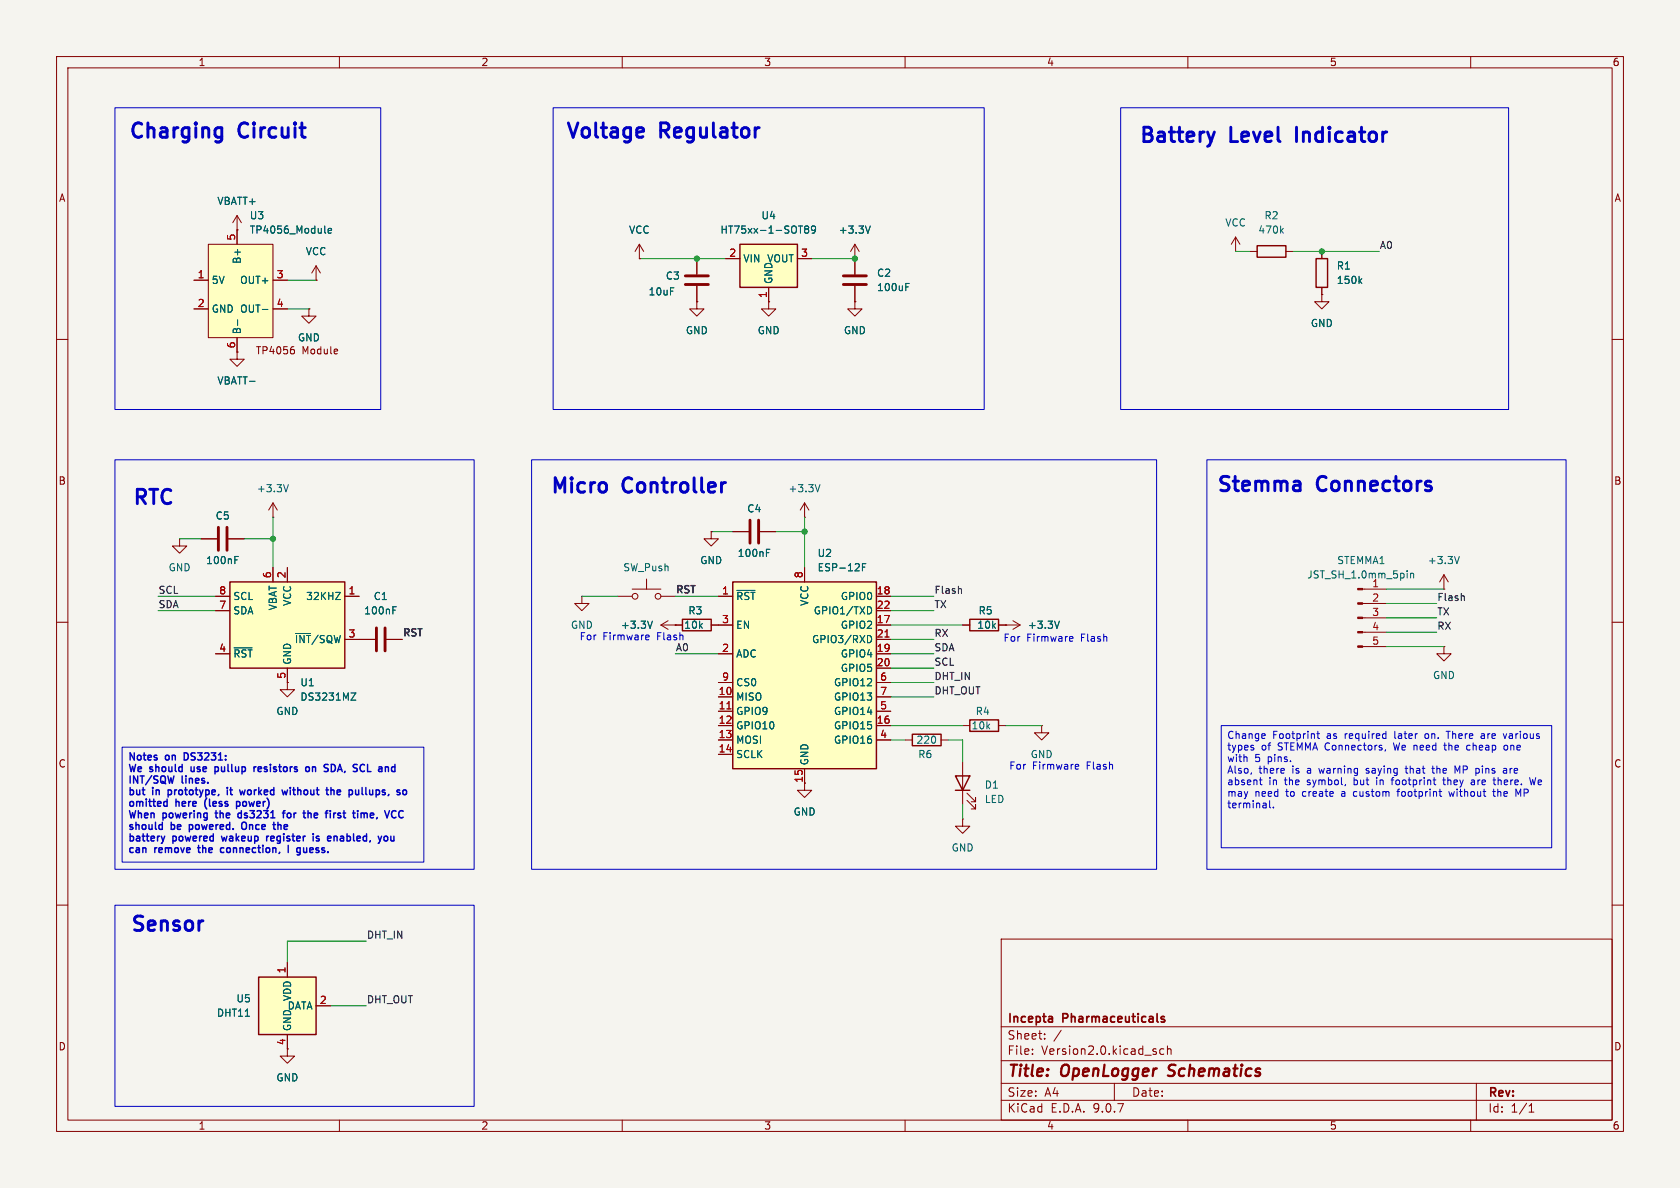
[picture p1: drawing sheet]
<svg xmlns="http://www.w3.org/2000/svg" width="297mm" height="210mm" viewBox="0 0 297 210" stroke-linecap="round" stroke-linejoin="round" font-family="sans-serif">
<path d="M0 0h297v210h-297z" fill="#f5f4ef" stroke="#f5f4ef" stroke-width=".18"/>
<g fill="none" stroke="#840000" stroke-width=".18">
<path d="M10 10h277v190h-277zM12 12h273v186h-273zM60 10v2M110 10v2M160 10v2M210 10v2M260 10v2M41.9 38.1l-.8 1.3M41.9 38.1l.8 1.3M41.9 38.1v2.5M41.9 40.6h.1M54.6 54.6v1.3h1.3l-1.3 1.3-1.3-1.3h1.3"/>
<path d="M54.6 54.6h.1M113 45.7h.1M113 43.2l-.7 1.3M113 43.2l.8 1.3M113 43.2v2.5M151.1 45.7h.1M151.1 43.2v5.3M151.1 50.5v2.8M151.1 43.2l-.7 1.3M151.1 43.2l.8 1.3M233.7 52.1v1.2h1.2l-1.2 1.3-1.3-1.3h1.3M233.7 52.1h.1"/>
<path d="M10 60h2M285 60h2M10 110h2M285 110h2M160 130.8h1.3M166.4 130.8h1.2M184.1 128.3v1.2h1.3l-1.3 1.3-1.2-1.3h1.2M184.1 128.3h.1M10 160h2M177 166h108v32h-108zM285 160h2M60 198v2"/>
<path d="M110 198v2M160 198v2M177 194.5h108M177 191.5h108M177 187.5h108M177 181.5h108M182.5 186.3v.1M182.5 185.5v.1M184.7 183.6v.1M184.7 182.8v.1M187.6 182.1l-1.3 2M197 191.5v3"/>
<path d="M205.7 185.5l-.4-.1-.3 .3v.4l.2 .2h.5M206.4 185.5l.2-.1 .4 .1v.9M206.4 184.9v1.5M210 198v2M260 198v2M261 191.5v6.5M270.3 196.6h.9M270.3 195.5l.4-.4v1.5"/>
</g>
<path d="M206.5 190.1l.2 .1M206.8 188.4l-.2 .4 .1 .2" fill="none" stroke="#840000" stroke-width=".4"/>
<path d="M186 179.8l.1 .9M205.8 179.8l-.3-.1-.2 .2v.2l.5 .2v.3h-.5M186.1 180.6l-.2 .1M186.1 180l-.2 .1" fill="none" stroke="#840000" stroke-width=".3"/>
<path d="M161.3 129.8h5.1v2h-5.1z" fill="none" stroke="#840000" stroke-width=".25"/>
<path d="M149.1 48.8h4.1M149.1 50.3h4.1" fill="none" stroke="#840000" stroke-width=".51"/>
<path d="M153.9 39.9l-.5 1.3M160.1 50.7h.5M160.1 50.1h.6" fill="none" stroke="#006464" stroke-width=".18"/>
<path d="M36.8 43.2h11.5v16.5h-11.5z" fill="#ffffc2"/>
<g fill="none" stroke="#840000" stroke-width=".18">
<path d="M34.3 49.5h2.5M34.3 54.6h2.5M36.8 43.2h11.5v16.5h-11.5zM41.9 40.6v2.6M41.9 59.7v2.5M48.3 49.5h2.5M48.3 54.6h2.5M55.9 49.5h.1M55.9 47l-.8 1.3M55.9 47l.7 1.3M55.9 47v2.5M41.9 62.2v1.3h1.3l-1.3 1.3-1.3-1.3h1.3"/>
<path d="M41.9 62.2h.1M51.7 61.3h.2M51.8 61.8l.3 .2v.3l-.3 .3M35.6 95.3h2.8M40.4 95.3h2.8M102.9 105.4v1.3h1.2l-1.2 1.3-1.3-1.3h1.3M102.9 105.4h.1M116.8 110.5h2.6M116.8 110.5l1.3 .8M118.1 109.7l-1.3 .8M119.4 110.5h.1M170.2 110.5h1.2"/>
<path d="M176.5 110.5h1.3M50.8 120.7v1.2h1.3l-1.3 1.3-1.3-1.3h1.3M50.8 120.7h.1M170.2 144.8v1.3h1.2l-1.2 1.2-1.3-1.2h1.3M170.2 144.8h.1"/>
</g>
<path d="M42 56.5v1M46.4 54.7h.9M57.5 41.2h.1M58 40.8l.6-.1v-.3h-.4l-.2 .2 .1 .6h.5M41.5 99h.4M41.5 98.4h.6M115.3 109.8l-.4 1.3" fill="none" stroke="#006464" stroke-width=".18"/>
<path d="M171.4 109.5h5.1v2h-5.1z" fill="none" stroke="#840000" stroke-width=".25"/>
<path d="M38.6 93.2v4.1M40.1 93.2v4.1" fill="none" stroke="#840000" stroke-width=".51"/>
<path d="M40.6 102.9h20.4v15.2h-20.4z" fill="#ffffc2"/>
<path d="M232.7 45.7h2v5.1h-2zM40.6 102.9h20.4v15.2h-20.4z" fill="none" stroke="#840000" stroke-width=".25"/>
<g fill="none" stroke="#840000" stroke-width=".18">
<path d="M233.7 44.5v1.2M233.7 50.8v1.3M38.1 105.4h2.5M38.1 108h2.5M38.1 115.6h2.5M48.3 100.3v2.6M50.8 100.3v2.6M50.8 118.1v2.6M61 105.4h2.5M61 113h2.5M177.8 110.5h.1M177.8 110.5h2.5"/>
<path d="M179.1 109.7l1.2 .8M180.3 110.5l-1.2 .8M50.8 185.4v1.3h1.3l-1.3 1.3-1.3-1.3h1.3"/>
</g>
<path d="M240.4 49.6l.3 .5M240.7 49.3l-.4 .4M41.4 114.5h3.2M59.3 104.7h.9l-.9 1.3h.9M187.3 109.8l-.4 1.3M62.1 122.5h.8l-.8 1.3h.8" fill="none" stroke="#006464" stroke-width=".18"/>
<path d="M45.7 172.7h10.2v10.2h-10.2z" fill="#ffffc2"/>
<path d="M168.9 137.2h2.5l-1.2 2.5zM168.9 139.7h2.5M45.7 172.7h10.2v10.2h-10.2z" fill="none" stroke="#840000" stroke-width=".25"/>
<g fill="none" stroke="#840000" stroke-width=".18">
<path d="M123.2 53.3v1.3h1.3l-1.3 1.3-1.3-1.3h1.3M123.2 53.3h.1M123.2 45.7v2.8M123.2 50.5v2.8M48.3 91.4h.1M48.3 88.9l-.8 1.3M48.3 88.9l.7 1.3M48.3 88.9v2.5M255.3 114.3v1.3h1.2l-1.2 1.2-1.3-1.2h1.3M255.3 114.3h.1M170.2 134.6v7.6M170.9 141.5l1.6 1.5v-.8v.8h-.8"/>
<path d="M170.9 140.2l1.6 1.5v-.7v.7h-.8M50.8 170.2v2.5M55.9 177.8h2.5M50.8 182.9v2.5"/>
</g>
<path d="M51 85.7l-.4 1.2" fill="none" stroke="#006464" stroke-width=".18"/>
<path d="M121.2 48.8h4M121.2 50.3h4" fill="none" stroke="#840000" stroke-width=".51"/>
<path d="M130.8 43.2h10.2v7.6h-10.2z" fill="#ffffc2"/>
<path d="M130.8 43.2h10.2v7.6h-10.2zM222.2 43.4h5.1v2.1h-5.1zM120.6 109.5h5.1v2h-5.1zM171.4 127.3h5.1v2h-5.1z" fill="none" stroke="#840000" stroke-width=".25"/>
<g fill="none" stroke="#840000" stroke-width=".18">
<path d="M128.3 45.7h2.5M135.9 53.3v1.3h1.3l-1.3 1.3-1.3-1.3h1.3M135.9 53.3h.1M135.9 50.8v2.5M141 45.7h2.5M151.1 53.3v1.3h1.3l-1.3 1.3-1.2-1.3h1.2M151.1 53.3h.1M218.4 44.5h.1M218.4 41.9l-.7 1.3M218.4 41.9l.8 1.3M218.4 41.9v2.6M221 44.5h1.2"/>
<path d="M227.3 44.5h1.3M31.7 95.3v1.2h1.3l-1.3 1.3-1.2-1.3h1.2M31.7 95.3h.1M125.7 94v1.3h1.3l-1.3 1.2-1.2-1.2h1.2M125.7 94h.1M129.5 94h2.8M134.4 94h2.8M142.2 91.4h.1M142.2 88.9l-.7 1.3M142.2 88.9l.8 1.3M142.2 88.9v2.5M119.4 110.5h1.2"/>
<path d="M125.7 110.5h1.3M240.9 104.1h4.2M240.9 106.7h4.2M240.9 109.2h4.2M240.9 111.8h4.2M240.9 114.3h4.2M255.3 104.1h.1M255.3 101.6l-.8 1.3M255.3 101.6l.7 1.3M255.3 101.6v2.5M142.2 138.4v1.3h1.3l-1.3 1.3-1.2-1.3h1.2M170.2 128.3h1.2"/>
<path d="M176.5 128.3h1.3"/>
</g>
<g fill="none" stroke="#006464" stroke-width=".18">
<path d="M141.2 39.9h.7M142.5 40.5l-.3-.2 .3-.4h.2l.3 .3-.3 .3M142.5 40.5l-.3 .2 .1 .4 .2 .1h.3l.2-.2v-.3l-.3-.2M142.5 40.5h.2M144.2 40.5l-.3 .2h-.2l-.3-.2 .2-.5 .3-.1 .2 .2a.84 .84 0 0 1-.3 1.1h-.2M226.5 40.7l.4 .5M226.9 40.4l-.5 .5M135.5 97.7h.4M135.5 97.1h.6M145 85.7l-.5 1.2M258 98.4l-.4 1.2M248.8 100.9v.1"/>
<path d="M249.4 101.3v.9M249.4 101.5l.2-.2 .3 .1v.8"/>
</g>
<g fill="#840000" stroke="#840000" stroke-width=".18">
<path d="M240 104h.9v.3h-.9z"/>
<path d="M240 106.6h.9v.2h-.9z"/>
<path d="M240 109.1h.9v.2h-.9z"/>
<path d="M240 111.6h.9v.3h-.9z"/>
<path d="M240 114.2h.9v.2h-.9z"/>
</g>
<path d="M132.6 91.9v4.1M134.1 91.9v4.1" fill="none" stroke="#840000" stroke-width=".51"/>
<path d="M129.5 102.9h25.4v33h-25.4z" fill="#ffffc2"/>
<path d="M129.5 102.9h25.4v33h-25.4z" fill="none" stroke="#840000" stroke-width=".25"/>
<g fill="none" stroke="#840000" stroke-width=".18">
<path d="M34.3 49.5h2.5M34.3 54.6h2.5M41.9 40.6h.1M41.9 40.6v2.6M41.9 59.7v2.5M48.3 49.5h2.5M48.3 54.6h2.5M54.6 54.6h.1M55.9 49.5h.1M113 45.7h.1M123.2 53.3h.1M123.2 45.7v2.8"/>
<path d="M123.2 50.5v2.8M128.3 45.7h2.5M135.9 53.3h.1M135.9 50.8v2.5M141 45.7h2.5M151.1 45.7h.1M151.1 53.3h.1M151.1 45.7v2.8M151.1 50.5v2.8M233.7 52.1h.1M233.7 44.5v1.2M233.7 50.8v1.3"/>
<path d="M41.9 62.2h.1M35.6 95.3h2.8M40.4 95.3h2.8M125.7 94h.1M129.5 94h2.8M134.4 94h2.8M38.1 105.4h2.5M38.1 115.6h2.5M38.1 108h2.5M48.3 100.3v2.6M50.8 100.3v2.6M50.8 118.1v2.6"/>
<path d="M61 105.4h2.5M61 113h5.3M68.3 113h2.8M109.2 105.4h2.6M111.8 104.1h5M114.3 102.4v1.7M116.8 105.4h2.6M119.4 110.5h.1M119.4 110.5h1.2M125.7 110.5h3.8M127 105.4h2.5M127 115.6h2.5"/>
<path d="M142.2 100.3v2.6M154.9 105.4h2.6M154.9 110.5h2.6M154.9 115.6h2.6M154.9 108h2.6M154.9 113h2.6M154.9 118.1h2.6M170.2 110.5h1.2M176.5 110.5h1.3M177.8 110.5h.1M50.8 120.7h.1M127 120.7h2.5"/>
<path d="M127 123.2h2.5M127 125.7h2.5M127 128.3h2.5M127 130.8h2.5M127 133.4h2.5M142.2 135.9v2.5M154.9 120.7h2.6M154.9 123.2h2.6M154.9 125.7h2.6M154.9 128.3h2.6M154.9 130.8h2.6M50.8 170.2v2.5"/>
<path d="M55.9 177.8h2.5M50.8 182.9v2.5"/>
<circle cx="112.3" cy="105.4" r=".51"/>
<circle cx="116.3" cy="105.4" r=".51"/>
</g>
<g fill="none" stroke="#006464" stroke-width=".18">
<path d="M141.2 39.9h.7M153.9 39.9l-.5 1.3M42 56.5v1M46.4 54.7h.9M57.5 41.2h.1M58 40.8l.6-.1v-.3h-.4l-.2 .2 .1 .6h.5M142.5 40.5l-.3 .2 .1 .4 .2 .1h.3l.2-.2v-.3l-.3-.2M142.5 40.5l-.3-.2 .3-.4h.2l.3 .3-.3 .3M142.5 40.5h.2M144.2 40.5l-.3 .2h-.2l-.3-.2 .2-.5 .3-.1 .2 .2a.84 .84 0 0 1-.3 1.1h-.2M160.1 50.7h.5M160.1 50.1h.6"/>
<path d="M240.4 49.6l.3 .5M240.7 49.3l-.4 .4M41.5 99h.4M41.5 98.4h.6M135.5 97.7h.4M135.5 97.1h.6M153.1 99.6h-.6v1.3M41.4 114.5h3.2M59.3 104.7h.9l-.9 1.3h.9M69.5 107.9h.4M69.5 107.3h.6M115.3 109.8l-.4 1.3"/>
<path d="M130.3 104.4h3.2M152.5 100.2h.4M153.4 112.3a.64 .64 0 0 1 .7 .7 .64 .64 0 0 1-.7 .6M153.7 107.3a.68 .68 0 0 1 .4 .6 .68 .68 0 0 1-.4 .6M187.3 109.8l-.4 1.3M62.1 122.5h.8l-.8 1.3h.8"/>
</g>
<path d="M156.5 112.6h.7M128.5 125.3h.7" fill="none" stroke="#a90000" stroke-width=".18"/>
<path d="M66.5 111v4.1M68.1 111v4.1" fill="none" stroke="#840000" stroke-width=".51"/>
<path d="M169.9 104.1l.1 .8M258.8 105.4l.1 .8" fill="none" stroke="#0f0f0f" stroke-width=".18"/>
<g fill="none" stroke="#009600" stroke-width=".18">
<path d="M50.8 49.5h5.1M50.8 54.6h3.8M113 45.7h15.3M143.5 45.7h7.6M218.4 44.5h2.6M228.6 44.5h15.2M31.7 95.3h3.9M43.2 95.3h5.1M48.3 91.4v8.9M125.7 94h3.8M137.2 94h5M142.2 91.4v8.9"/>
<path d="M27.9 108h10.2M27.9 105.4h10.2M102.9 105.4h6.3M119.4 105.4h7.6M119.4 115.6h7.6M157.5 118.1h7.6M157.5 110.5h12.7M157.5 113h7.6M157.5 108h7.6M157.5 105.4h7.6M157.5 115.6h7.6M245.1 109.2h8.9"/>
<path d="M245.1 106.7h8.9M245.1 104.1h10.2M245.1 111.8h8.9M245.1 114.3h10.2M157.5 130.8h2.5M157.5 128.3h12.7M157.5 123.2h7.6M157.5 120.7h7.6M167.6 130.8h2.6v3.8M177.8 128.3h6.3M170.2 142.2v2.6M58.4 177.8h6.4"/>
<path d="M64.8 166.4h-14v3.8"/>
</g>
<g fill="none" stroke="#0000c2" stroke-width=".18">
<path d="M20.3 19.1h47v53.3h-47zM97.8 19.1h76.2v53.3h-76.2zM198.1 19.1h68.6v53.3h-68.6zM20.3 81.3h63.5v72.4h-63.5zM94 81.3h110.5v72.4h-110.5zM213.4 81.3h63.5v72.4h-63.5zM114.3 112.3h.4l.1 .3-.7 .1M114.7 113l-.4 .1M189.3 112.5l.3 .1 .1 .2-.6 .1M189.6 113.3l-.3 .1M21.6 132.1h53.3v20.3h-53.3zM190.3 135.1l.3 .1 .1 .2-.6 .1"/>
<path d="M190.6 135.9l-.3 .1M215.9 128.3h58.4v21.6h-58.4zM221.6 132.2v.3M222.6 137.9h.5M222.8 137.5v1l.3 .2M223.5 129.7l.2 .3-.6 .1M223.6 130.5h-.1M232.8 129.7h.5M233 129.3v1.1l.3 .1M239.5 139.9l-.2 .3v.3l.2 .3M241.5 136.6l.1 .1M241.7 135.8l-.2 .2 .2 .3"/>
<path d="M243.4 137.9v.8M245 132.5l-.2 .3M246.1 137.6v1.1M247.1 139.7v1.1M248.4 135.8h.5M248.6 135.4v1.1l.3 .2M252 129.8l-.1 .1 .1 .6M253.1 135.8h.5M253.3 135.4v1.1l.3 .2M255.1 137.9h.4M255.2 137.5v1l.3 .2M255.2 131.7h.5"/>
<path d="M255.4 131.3v1.1l.3 .2M255.7 129.3h.7M256 129.3v1.2M256.1 139.9l.3 .9 .2-.6 .3 .6M257.2 135.4l.5 .9 .4-.9M259.9 131.8l-.4-.1-.2 .3 .1 .5h.5M260.1 137.9h.5l.1 .8M260.1 138.7h.6M260.7 138.2l-.6 .1M261.9 129.8h.5M262.4 130l-.4 .1-.2 .1 .2 .3h.4M263.9 139.9h.5"/>
<path d="M264.1 139.5v1.1l.3 .2M264.1 137.5v1M264.8 137.5v1.2M265.8 129.7l.3 .8 .3-.8M265.9 131.9l.2-.2 .4 .2v.4l-.1 .2-.3 .1-.2-.1zM265.9 135.8h.3l.2 .2v.7M266.4 136.6l-.5 .1M266.4 136.1l-.5 .1M268 139.5l.4 .9 .4-.9v1.3M270.4 137.5l.3 1.2 .3-.9 .2 .9 .3-1.2M224.5 141.5v1.1l.1 .2M225.1 142.7v.1"/>
<path d="M20.3 160h63.5v35.6h-63.5z"/>
</g>
<g fill="none" stroke="#0000c2" stroke-width=".25">
<path d="M22.9 135.1l.3 1.3M23 137.2v1.2M23 139.2v1.3M23.7 133.1v1.2l-.7-1.2v1.2M24 135.1l-.3 1.3M24.3 137.2v1.2l-.7-1.2v1.2M25.1 137.2v1.2M25.3 139.2v1.1M25.5 133.1v1.1M26.8 137.1l-1.1 1.6M27.5 135.1v1.3M29.7 137.2l.3 1.2"/>
<path d="M29.7 139.6v1.3M30.8 137.2l-.3 1.2M31 135.1v1.1M32.2 135.1v1.3M32.2 137.2v1.1M32.8 139.2v1.1M32.9 137.2v.1M33.2 133.3l-.6-.2v1.2h.3M33.8 135.5v.8M34.5 133.1h-.5l-.2 .1M34.7 139.2v1.1M34.9 133.1h.8l-.4 .5"/>
<path d="M36.2 133.2l.2-.1 .5 .1M37.3 133.1h.8l-.4 .5M38 135.5v1.3M38.6 135.7v.1M38.6 136.2l-.2 .2-.4-.1M38.9 133.3l.1-.2v1.2M40.2 139.2v.1M40.2 139.6v.9M40.3 135.1v1.1M40.6 139.6h.5M40.8 139.2v1.1M41 135.1v1.1"/>
<path d="M43.3 139.6l-.2 .9-.3-.6M45.3 135.5l-.4 .3M45.8 139.2v1.3M46.1 135.5h-.3l-.2 .2 .1 .6 .4 .1M46.2 135.8l-.6 .2M47.8 135.1v.1M48.4 139.2v1.3M49.4 135.1v1.1M50.8 139.6l-.2 .9M51.3 139.2v.1M51.3 139.6v.9M51.9 139.2v1.1"/>
<path d="M52.6 139.2v1.3M54.5 135.5l.2 .3v.4l-.2 .2M55.2 135.5v.9M55.6 135.5l-.4 .2M56.1 139.2v1.1M57.8 139.2v1.1M58 135.2h-.6l-.1 .2 .1 .2M58.5 139.2v1.3M58.6 135.1a.64 .64 0 0 1 .7 .7 .64 .64 0 0 1-.7 .6zM58.9 139.6l.2 .2v.7M59.7 136.4l.4-1.3 .4 1.3M59.8 139.6l-.2 .2v.5l.2 .2"/>
<path d="M60.2 139.9l-.6 .2M63.2 135.2l-.5-.1-.2 .1M64 139.2v1.1l.2 .2M64.4 135.2l-.3-.1-.3 .2M64.7 139.2v1.1M65 135.1v1.3h.6M69.5 135.5l.3 .1M69.8 136.3l-.3 .1M69.8 135.1v1.3M22.9 143.3l.3 1.3M23 147.4v1.3M24 143.3l-.3 1.3"/>
<path d="M24 145.3v1.3M24.5 143.3v1.3M25.3 147.4v1.1M25.9 141.3v.1M26 147.4v1.1M26.5 141.3v1M27.2 141.3v1M27.5 145.3v1.1M28.7 145.3v1.3M29.1 147.8l-.3 .9M29.4 141.7h.1M29.5 141.3v1.2"/>
<path d="M29.5 142.5h-.1M29.7 140.4l.1 .1M30.3 145.3v1.3M31.1 141.3v1.2M33.5 145.8v1.2M33.5 146.6h.1M35.1 149.4v1.1M35.8 149.4v1.3M37 141.3v1M37.7 147.4v1.3M38.2 143.3v1.1M38.9 143.3v1.3"/>
<path d="M39.2 147.8l.2 .9M39.5 149.9l-.5 .1v.5l.2 .2 .4-.1M40.6 145.3v1.3M41.8 147.4v1.3M41.8 141.7v1.3M42.4 141.8v.1M42.4 142.3l-.2 .2h-.4M42.5 143.7l-.4 .1v.5l.2 .3 .4-.1M42.7 143.3v1.3M42.7 145.8v.4a.42 .42 0 0 0 .2 .4 .42 .42 0 0 0 .5 0M45.8 149.4v1.1M47.1 147.8v.9"/>
<path d="M47.2 147.9l-.1 .2M48.2 143.3v1.3M48.4 145.3v1.1M49.1 145.3v1.3M49.3 145.8h.2M49.9 143.7h.5M50.4 143.3l-.3 .2v1.1M51 149.4v1.3M51.2 143.7l-.3 .1-.1 .2v.5l.4 .1M51.8 147.4v1.1M53.7 149.9v.7h.5M53.7 143.3v1.1"/>
<path d="M54.5 143.3v1.3M54.5 143.8h.4l.1 .8M55.4 147.4v.1M55.4 147.8v.9M56.4 147.9l-.3-.1-.2 .3 .6 .3M56.5 148.5l-.2 .2-.4-.1M58 143.3l-.3 .2M58.4 143.3v.1M59.1 147.8v.9M59.4 143.7l-.4 .3M59.5 147.9l-.3-.1-.1 .1M60.8 143.3v1.1"/>
<path d="M61.4 147.4v1.3M62.5 143.3v1.1M62.5 147.4v1.1M63.2 143.3v.1M64 143.7l.4 .2M64.4 143.9l.2-.2 .3 .1v.8M64.4 143.9v.7M64.8 147.4v1.3M67.9 147.9l.2-.1 .4 .1 .1 .5-.2 .2-.3 .1-.2-.2zM68 143.3l.4 1.3 .5-1.3M70 143.4l-.4-.1-.3 .2M71.3 143.4a.6 .6 0 0 0-.9 .4 .6 .6 0 0 0 .6 .8l.3-.1"/>
</g>
<path d="M39 22.6l.2 .1M39.2 22.6v2l-.2 .4M39.2 24.1l-.2 .2M113.4 22.6l.3 .1 .1 .5-1.2 .2M113.7 24.1l-.3 .2M214.7 23.3l-.6 1.7M128 85.3h.3M229.5 85.1l.3 .3v1.4M229.8 86.6l-.2 .2M229.8 85.7l-.2 .1" fill="none" stroke="#0000c2" stroke-width=".51"/>
<g fill="#009600" stroke="#009600" stroke-width=".18">
<circle cx="48.3" cy="95.3" r=".46"/>
<circle cx="123.2" cy="45.7" r=".46"/>
<circle cx="151.1" cy="45.7" r=".46"/>
<circle cx="233.7" cy="44.5" r=".46"/>
<circle cx="142.2" cy="94" r=".46"/>
</g>
<g font-size="3.5" fill="#0000c2">
<text x="22.5" y="25.2">Charging</text>
<text x="42.3" y="25.2">Circuit</text>
<text x="99.7" y="25.2">Voltage</text>
<text x="116.7" y="25.2">Regulator</text>
<text x="201.1" y="25.9">Battery</text>
<text x="217.5" y="25.9">Level</text>
<text x="230.1" y="25.9">Indicator</text>
<text x="23.2" y="89.9">RTC</text>
<text x="97" y="87.9">Micro</text>
<text x="110.2" y="87.9">Controller</text>
<text x="214.8" y="87.6">Stemma</text>
<text x="232.9" y="87.6">Connectors</text>
<text x="22.8" y="165.4">Sensor</text>
</g>
<g font-size="2.8" fill="#840000">
<text x="178" y="190.9">Title:</text>
<text x="187.7" y="190.9">OpenLogger</text>
<text x="207.4" y="190.9">Schematics</text>
</g>
<g font-size="2.1" fill="#840000">
<text x="178" y="184">Sheet:</text>
<text x="178" y="181.2">Incepta</text>
<text x="188" y="181.2">Pharmaceuticals</text>
<text x="178" y="186.7">File:</text>
<text x="184.1" y="186.7">Version2.0.kicad_sch</text>
<text x="178" y="196.9">KiCad</text>
<text x="178" y="194.1">Size:</text>
<text x="184.7" y="194.1">A4</text>
<text x="185.7" y="196.9">E.D.A.</text>
<text x="193.3" y="196.9">9.0.7</text>
<text x="200" y="194.1">Date:</text>
<text x="263" y="194.3">Rev:</text>
<text x="263" y="196.9">Id:</text>
<text x="267.1" y="196.9">1/1</text>
</g>
<g font-size="1.8" fill="#840000">
<text x="35" y="11.9">1</text>
<text x="85" y="11.9">2</text>
<text x="135" y="11.9">3</text>
<text x="185" y="11.9">4</text>
<text x="235" y="11.9">5</text>
<text x="285" y="11.9">6</text>
<text x="10.3" y="35.9">A</text>
<text x="285.3" y="35.9">A</text>
<text x="45.1" y="62.8">TP4056</text>
<text x="53.4" y="62.8">Module</text>
<text x="10.3" y="85.9">B</text>
<text x="285.3" y="85.9">B</text>
<text x="10.3" y="135.9">C</text>
<text x="285.3" y="135.9">C</text>
<text x="10.3" y="185.9">D</text>
<text x="285.3" y="185.9">D</text>
<text x="35" y="199.9">1</text>
<text x="85" y="199.9">2</text>
<text x="135" y="199.9">3</text>
<text x="185" y="199.9">4</text>
<text x="235" y="199.9">5</text>
<text x="285" y="199.9">6</text>
</g>
<g font-size="1.8" fill="#006464">
<text x="38.3" y="36.4">VBATT+</text>
<text x="44.1" y="39">U3</text>
<text x="44.1" y="41.5">TP4056_Module</text>
<text x="111.1" y="41.5">VCC</text>
<text x="127.3" y="41.5">HT75xx-1-SOT89</text>
<text x="134.5" y="39">U4</text>
<text x="148.2" y="41.5">+3.3V</text>
<text x="216.5" y="40.2">VCC</text>
<text x="222.4" y="41.5">470k</text>
<text x="223.4" y="39">R2</text>
<text x="42.8" y="46.7" transform="rotate(-90 42.8 46.7)">B+</text>
<text x="54" y="45.3">VCC</text>
<text x="131.3" y="46.6">VIN</text>
<text x="135.5" y="46.6">VOUT</text>
<text x="236.2" y="47.9">R1</text>
<text x="37.3" y="50.4">5V</text>
<text x="42.3" y="50.4">OUT+</text>
<text x="114.6" y="52.4">10uF</text>
<text x="117.6" y="49.6">C3</text>
<text x="136.8" y="50.3" transform="rotate(-90 136.8 50.3)">GND</text>
<text x="154.9" y="49.1">C2</text>
<text x="154.9" y="51.7">100uF</text>
<text x="236.2" y="50.4">150k</text>
<text x="37.3" y="55.5">GND OUT-</text>
<text x="42.8" y="59.2" transform="rotate(-90 42.8 59.2)">B-</text>
<text x="121.2" y="59.3">GND</text>
<text x="133.9" y="59.3">GND</text>
<text x="149.1" y="59.3">GND</text>
<text x="231.6" y="58">GND</text>
<text x="52.6" y="60.6">GND</text>
<text x="38.3" y="68.2">VBATT-</text>
<text x="45.3" y="87.2">+3.3V</text>
<text x="139.3" y="87.2">+3.3V</text>
<text x="38" y="92">C5</text>
<text x="132" y="90.8">C4</text>
<text x="29.7" y="101.2">GND</text>
<text x="36.3" y="99.9">100nF</text>
<text x="110.1" y="101.2">SW_Push</text>
<text x="123.7" y="99.9">GND</text>
<text x="130.3" y="98.7">100nF</text>
<text x="144.4" y="101.2">ESP-12F</text>
<text x="144.4" y="98.7">U2</text>
<text x="236.3" y="99.9">STEMMA1</text>
<text x="252.3" y="99.9">+3.3V</text>
<text x="41.1" y="106.3">SCL</text>
<text x="49.1" y="108" transform="rotate(-90 49.1 108)">VBAT</text>
<text x="51.7" y="107.2" transform="rotate(-90 51.7 107.2)">VCC</text>
<text x="54" y="106.3">32KHZ</text>
<text x="66" y="106.3">C1</text>
<text x="130" y="106.3">~{RST}</text>
<text x="143.1" y="107.2" transform="rotate(-90 143.1 107.2)">VCC</text>
<text x="148.5" y="106.3">GPIO0</text>
<text x="231" y="102.5">JST_SH_1.0mm_5pin</text>
<text x="41.1" y="108.8">SDA</text>
<text x="52" y="113.9">~{INT}/SQW</text>
<text x="64.3" y="108.8">100nF</text>
<text x="100.8" y="111.4">GND</text>
<text x="109.7" y="111.4">+3.3V</text>
<text x="120.9" y="111.4">10k</text>
<text x="121.6" y="108.8">R3</text>
<text x="130" y="111.4">EN</text>
<text x="143.5" y="113.9">GPIO3/RXD</text>
<text x="143.8" y="108.8">GPIO1/TXD</text>
<text x="148.5" y="111.4">GPIO2</text>
<text x="172.7" y="111.4">10k</text>
<text x="172.9" y="108.8">R5</text>
<text x="181.6" y="111.4">+3.3V</text>
<text x="41.1" y="116.4">~{RST}</text>
<text x="51.7" y="117.6" transform="rotate(-90 51.7 117.6)">GND</text>
<text x="130" y="116.4">ADC</text>
<text x="148.5" y="116.4">GPIO4</text>
<text x="148.5" y="119">GPIO5</text>
<text x="53" y="121.5">U1</text>
<text x="53" y="124.1">DS3231MZ</text>
<text x="130" y="121.5">CS0</text>
<text x="130" y="124.1">MISO</text>
<text x="147.3" y="121.5">GPIO12</text>
<text x="147.3" y="124.1">GPIO13</text>
<text x="253.2" y="120.2">GND</text>
<text x="48.8" y="126.6">GND</text>
<text x="130" y="126.6">GPIO9</text>
<text x="130" y="129.1">GPIO10</text>
<text x="130" y="131.7">MOSI</text>
<text x="147.3" y="126.6">GPIO14</text>
<text x="147.3" y="129.1">GPIO15</text>
<text x="147.3" y="131.7">GPIO16</text>
<text x="161.9" y="131.7">220</text>
<text x="171.7" y="129.1">10k</text>
<text x="172.4" y="126.6">R4</text>
<text x="130" y="134.2">SCLK</text>
<text x="143.1" y="135.4" transform="rotate(-90 143.1 135.4)">GND</text>
<text x="162.2" y="134.2">R6</text>
<text x="174" y="139.6">D1</text>
<text x="174" y="142.2">LED</text>
<text x="140.2" y="144.4">GND</text>
<text x="168.1" y="150.7">GND</text>
<text x="38.2" y="179.9">DHT11</text>
<text x="41.7" y="177.4">U5</text>
<text x="50.8" y="178.7">DATA</text>
<text x="51.7" y="177.1" transform="rotate(-90 51.7 177.1)">VDD</text>
<text x="51.7" y="182.4" transform="rotate(-90 51.7 182.4)">GND</text>
<text x="48.8" y="191.4">GND</text>
</g>
<g font-size="1.8" fill="#a90000">
<text x="41.7" y="42.6" transform="rotate(-90 41.7 42.6)">5</text>
<text x="128.8" y="45.5">2</text>
<text x="141.5" y="45.5">3</text>
<text x="34.9" y="49.3">1</text>
<text x="48.8" y="49.3">3</text>
<text x="135.6" y="52.8" transform="rotate(-90 135.6 52.8)">1</text>
<text x="34.9" y="54.4">2</text>
<text x="48.8" y="54.4">4</text>
<text x="41.7" y="61.7" transform="rotate(-90 41.7 61.7)">6</text>
<text x="38.7" y="105.2">8</text>
<text x="38.7" y="107.7">7</text>
<text x="48" y="102.3" transform="rotate(-90 48 102.3)">6</text>
<text x="50.5" y="102.3" transform="rotate(-90 50.5 102.3)">2</text>
<text x="61.5" y="105.2">1</text>
<text x="127.6" y="105.2">1</text>
<text x="142" y="102.3" transform="rotate(-90 142 102.3)">8</text>
<text x="154.9" y="105.2">18</text>
<text x="154.9" y="107.7">22</text>
<text x="242.5" y="103.9">1</text>
<text x="242.5" y="106.4">2</text>
<text x="61.5" y="112.8">3</text>
<text x="127.6" y="110.2">3</text>
<text x="154.9" y="110.2">17</text>
<text x="154.9" y="112.8">21</text>
<text x="242.5" y="109">3</text>
<text x="242.5" y="111.5">4</text>
<text x="38.7" y="115.3">4</text>
<text x="127.6" y="115.3">2</text>
<text x="154.9" y="115.3">19</text>
<text x="154.9" y="117.9">20</text>
<text x="242.5" y="114">5</text>
<text x="50.5" y="120.1" transform="rotate(-90 50.5 120.1)">5</text>
<text x="127" y="122.9">10</text>
<text x="127" y="125.5">11</text>
<text x="127.6" y="120.4">9</text>
<text x="155.5" y="120.4">6</text>
<text x="155.5" y="122.9">7</text>
<text x="155.5" y="125.5">5</text>
<text x="127" y="128">12</text>
<text x="127" y="130.6">13</text>
<text x="154.9" y="128">16</text>
<text x="155.5" y="130.6">4</text>
<text x="127" y="133.1">14</text>
<text x="142" y="138.5" transform="rotate(-90 142 138.5)">15</text>
<text x="50.5" y="172.2" transform="rotate(-90 50.5 172.2)">1</text>
<text x="56.4" y="177.5">2</text>
<text x="50.5" y="184.9" transform="rotate(-90 50.5 184.9)">4</text>
</g>
<g font-size="1.8" fill="#0f0f0f">
<text x="243.8" y="44.1">A0</text>
<text x="27.9" y="107.6">SDA</text>
<text x="27.9" y="105.1">SCL</text>
<text x="119.4" y="105">RST</text>
<text x="165.1" y="107.6">TX</text>
<text x="165.1" y="105.1">Flash</text>
<text x="254" y="106.3">Flash</text>
<text x="71.1" y="112.6">RST</text>
<text x="165.1" y="112.7">RX</text>
<text x="254" y="108.9">TX</text>
<text x="254" y="111.4">RX</text>
<text x="119.4" y="115.2">A0</text>
<text x="165.1" y="115.2">SDA</text>
<text x="165.1" y="117.8">SCL</text>
<text x="165.1" y="122.8">DHT_OUT</text>
<text x="165.1" y="120.3">DHT_IN</text>
<text x="64.8" y="166">DHT_IN</text>
<text x="64.8" y="177.5">DHT_OUT</text>
</g>
<g font-size="1.8" fill="#0000c2">
<text x="102.4" y="113.4">For</text>
<text x="106.6" y="113.4">Firmware</text>
<text x="116.3" y="113.4">Flash</text>
<text x="177.3" y="113.6">For</text>
<text x="181.5" y="113.6">Firmware</text>
<text x="191.2" y="113.6">Flash</text>
<text x="216.9" y="130.9">Change</text>
<text x="225" y="130.9">Footprint</text>
<text x="234.7" y="130.9">as</text>
<text x="238" y="130.9">required</text>
<text x="247" y="130.9">later</text>
<text x="252.6" y="130.9">on.</text>
<text x="256.7" y="130.9">There</text>
<text x="262.9" y="130.9">are</text>
<text x="267.1" y="130.9">various</text>
<text x="22.5" y="135.1">Notes</text>
<text x="22.5" y="137.1">We</text>
<text x="26.6" y="137.1">should</text>
<text x="29.3" y="135.1">on</text>
<text x="33.1" y="135.1">DS3231:</text>
<text x="34.3" y="137.1">use</text>
<text x="39.1" y="137.1">pullup</text>
<text x="46.5" y="137.1">resistors</text>
<text x="56.2" y="137.1">on</text>
<text x="59.9" y="137.1">SDA,</text>
<text x="65.6" y="137.1">SCL</text>
<text x="178.3" y="136.2">For</text>
<text x="182.1" y="134.2">GND</text>
<text x="182.5" y="136.2">Firmware</text>
<text x="192.2" y="136.2">Flash</text>
<text x="216.9" y="133">types</text>
<text x="216.9" y="135">with</text>
<text x="216.9" y="137.1">Also,</text>
<text x="221.8" y="135">5</text>
<text x="222.6" y="137.1">there</text>
<text x="223" y="133">of</text>
<text x="224.2" y="135">pins.</text>
<text x="226" y="133">STEMMA Connectors,</text>
<text x="228.6" y="137.1">is</text>
<text x="231.4" y="137.1">a</text>
<text x="233.7" y="137.1">warning</text>
<text x="242.2" y="137.1">saying</text>
<text x="246.9" y="133">We need</text>
<text x="249.4" y="137.1">that</text>
<text x="254.3" y="137.1">the</text>
<text x="256.2" y="133">the</text>
<text x="258.5" y="137.1">MP</text>
<text x="260.4" y="133">cheap</text>
<text x="262.3" y="137.1">pins</text>
<text x="267.2" y="133">one</text>
<text x="267.4" y="137.1">are</text>
<text x="22.5" y="139.2">INT/SQW</text>
<text x="22.5" y="141.2">but</text>
<text x="22.5" y="143.2">omitted</text>
<text x="27" y="141.2">in</text>
<text x="30.3" y="141.2">prototype,</text>
<text x="31.2" y="143.2">here</text>
<text x="32.2" y="139.2">lines.</text>
<text x="36.7" y="143.2">(less</text>
<text x="41.2" y="141.2">it</text>
<text x="42.9" y="143.2">power)</text>
<text x="44" y="141.2">worked</text>
<text x="52.1" y="141.2">without</text>
<text x="60.4" y="141.2">the</text>
<text x="64.8" y="141.2">pullups,</text>
<text x="216.9" y="139.1">absent</text>
<text x="216.9" y="141.2">may</text>
<text x="216.9" y="143.2">terminal.</text>
<text x="221.8" y="141.2">need</text>
<text x="224.3" y="139.1">in</text>
<text x="227.2" y="139.1">the</text>
<text x="227.5" y="141.2">to</text>
<text x="230.5" y="141.2">create</text>
<text x="231.4" y="139.1">symbol,</text>
<text x="237.6" y="141.2">a</text>
<text x="239.8" y="139.1">but</text>
<text x="239.9" y="141.2">custom</text>
<text x="244" y="139.1">in</text>
<text x="246.9" y="139.1">footprint</text>
<text x="247.9" y="141.2">footprint</text>
<text x="256.3" y="139.1">they</text>
<text x="257.3" y="141.2">without</text>
<text x="261.4" y="139.1">are</text>
<text x="265.3" y="141.2">the</text>
<text x="265.5" y="139.1">there.</text>
<text x="269.4" y="141.2">MP</text>
<text x="272.2" y="139.1">We</text>
<text x="22.5" y="145.3">When</text>
<text x="22.5" y="147.3">should</text>
<text x="22.5" y="149.4">battery</text>
<text x="28.9" y="145.3">powering</text>
<text x="30.3" y="147.3">be</text>
<text x="30.6" y="149.4">powered</text>
<text x="34" y="147.3">powered.</text>
<text x="38.7" y="145.3">the</text>
<text x="39.8" y="149.4">wakeup</text>
<text x="43.2" y="145.3">ds3231</text>
<text x="43.8" y="147.3">Once</text>
<text x="48.2" y="149.4">register</text>
<text x="50" y="147.3">the</text>
<text x="51.7" y="145.3">for</text>
<text x="55.8" y="145.3">the</text>
<text x="56.9" y="149.4">is</text>
<text x="60" y="149.4">enabled,</text>
<text x="60.2" y="145.3">first</text>
<text x="65.6" y="145.3">time,</text>
<text x="69.6" y="149.4">you</text>
<text x="22.5" y="151.4">can</text>
<text x="27.4" y="151.4">remove</text>
<text x="35.7" y="151.4">the</text>
<text x="40.1" y="151.4">connection,</text>
<text x="52.5" y="151.4">I</text>
<text x="54.6" y="151.4">guess.</text>
</g>
</svg>
